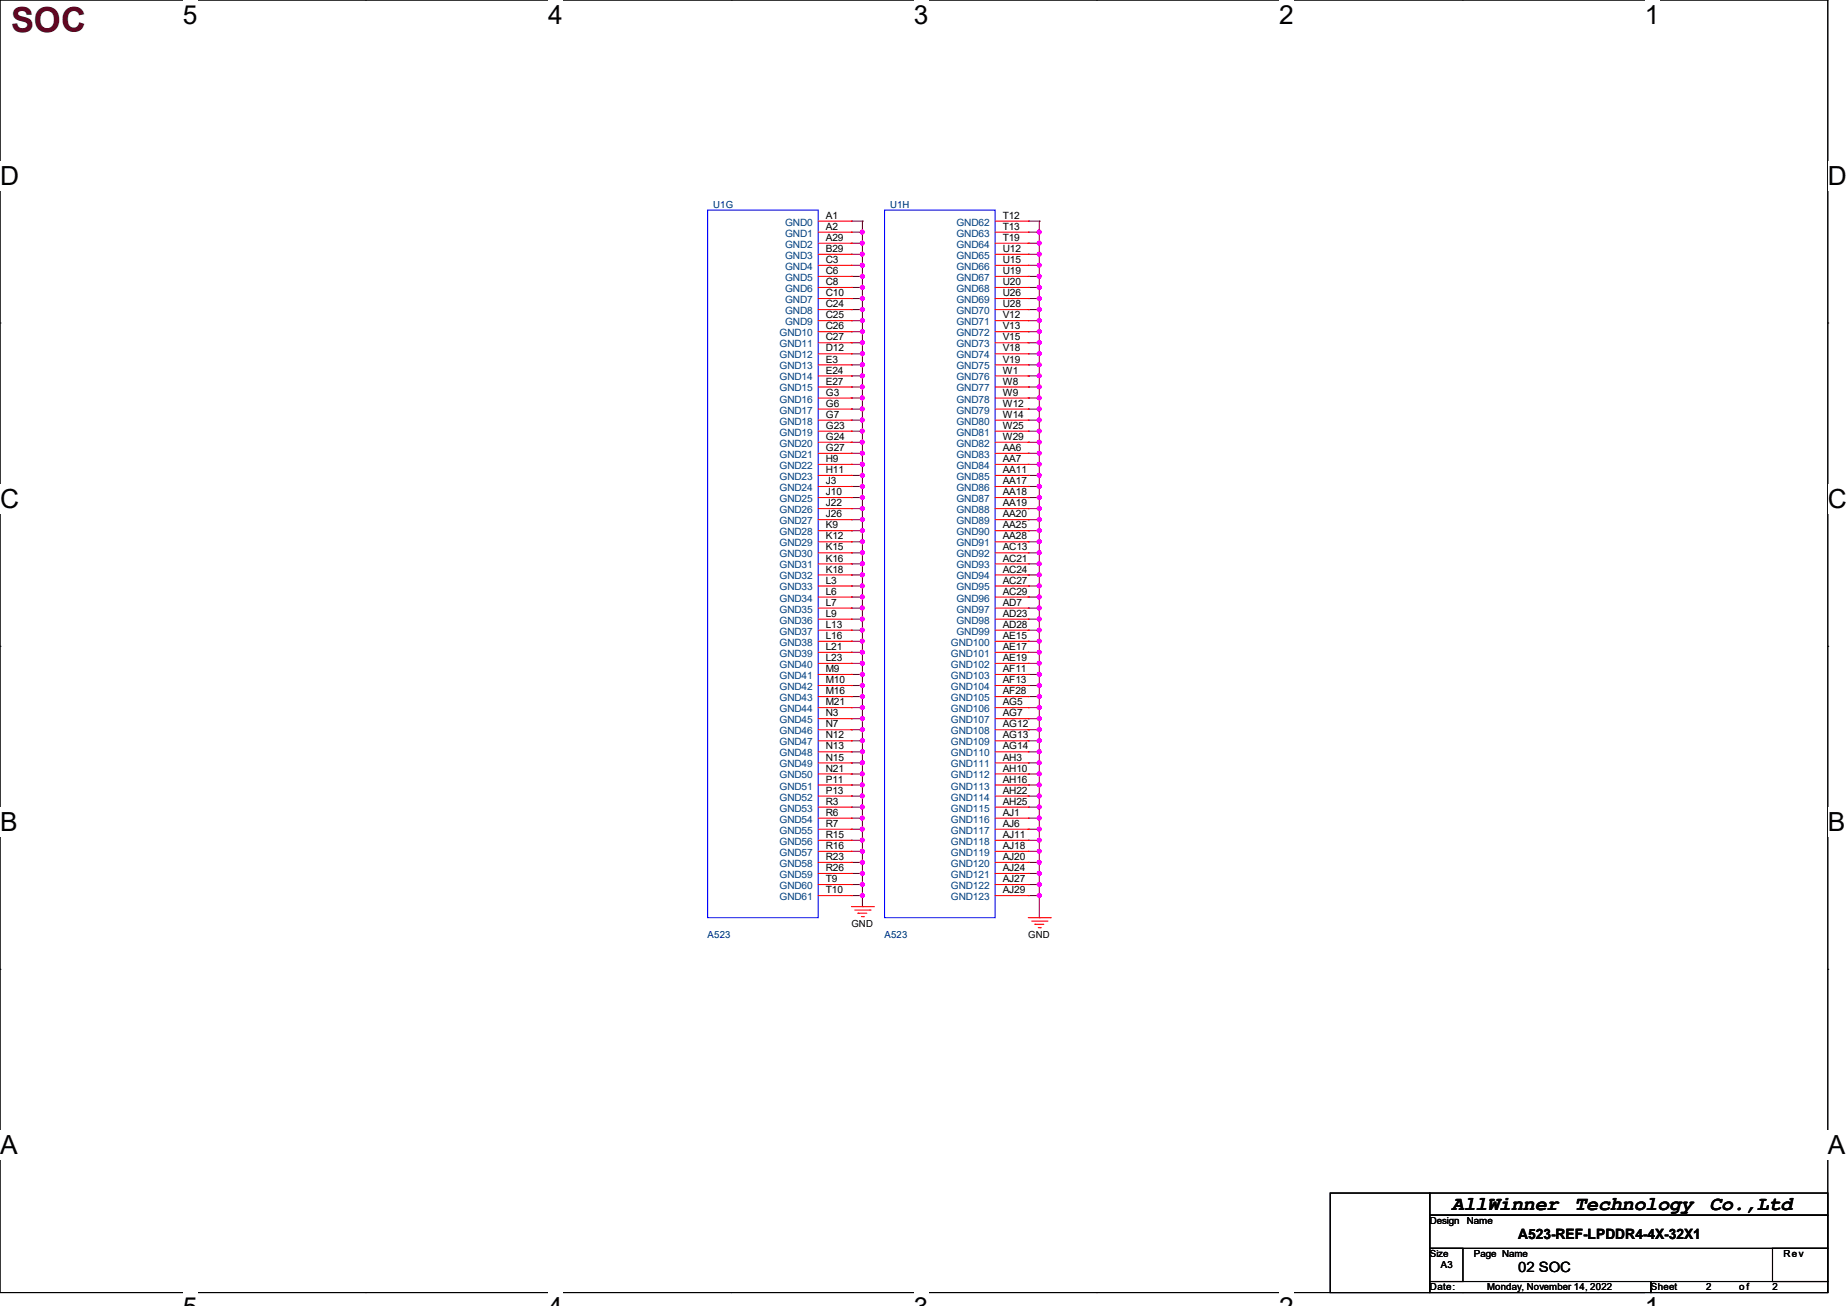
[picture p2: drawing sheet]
<svg xmlns="http://www.w3.org/2000/svg" width="297mm" height="210mm" viewBox="0 0 297 210" stroke-linecap="round" stroke-linejoin="round" font-family="sans-serif">
<path d="M0 0h293.9v207.9h-293.9z" fill="none" stroke="#000" stroke-width=".17"/>
<g fill="#fff">
<path d="M29.4 0h2.3v4.7h-2.3z"/>
<path d="M29.4 207.9h2.3v2.1h-2.3z"/>
</g>
<path d="M58.8 0h.1M58.8 207.9h.1" fill="none" stroke="#000" stroke-width=".17"/>
<g fill="#fff">
<path d="M88.1 0h2.4v4.7h-2.4z"/>
<path d="M88.1 207.9h2.4v2.1h-2.4z"/>
</g>
<path d="M117.6 0h.1M117.6 207.9h.1" fill="none" stroke="#000" stroke-width=".17"/>
<g fill="#fff">
<path d="M146.9 0h2.4v4.7h-2.4z"/>
<path d="M146.9 207.9h2.4v2.1h-2.4z"/>
</g>
<path d="M176.3 0h.1M176.3 207.9h.1" fill="none" stroke="#000" stroke-width=".17"/>
<g fill="#fff">
<path d="M205.7 0h2.4v4.7h-2.4z"/>
<path d="M205.7 207.9h2.4v2.1h-2.4z"/>
</g>
<path d="M235.1 0h.1M235.1 207.9h.1" fill="none" stroke="#000" stroke-width=".17"/>
<g fill="#fff">
<path d="M264.5 0h2.4v4.7h-2.4z"/>
<path d="M264.5 207.9h2.4v2.1h-2.4z"/>
<path d="M0 26h3v4.7h-3z"/>
<path d="M293.9 26h3.1v4.7h-3.1z"/>
<path d="M0 77.9h3v4.7h-3z"/>
<path d="M293.9 77.9h3.1v4.7h-3.1z"/>
</g>
<path d="M0 51.9h.1M293.9 51.9h.1" fill="none" stroke="#000" stroke-width=".17"/>
<g fill="#fff">
<path d="M0 129.9h2.8v4.7h-2.8z"/>
<path d="M293.9 129.9h2.9v4.7h-2.9z"/>
</g>
<path d="M0 103.9h.1M293.9 103.9h.1" fill="none" stroke="#000" stroke-width=".17"/>
<g fill="#fff">
<path d="M0 181.8h2.8v4.8h-2.8z"/>
<path d="M293.8 181.8h3v4.8h-3z"/>
</g>
<path d="M0 155.9h.1M293.9 155.9h.1M213.9 191.9h16v16h-16zM229.9 191.9h64v3.5h-64zM229.9 195.4h64v5.3h-64zM229.9 200.7h5.3v5.4h-5.3zM229.9 206.1h35.6v1.8h-35.6zM265.5 206.1h28.4v1.8h-28.4zM285 200.7h8.9v5.4h-8.9z" fill="none" stroke="#000" stroke-width=".17"/>
<g fill="none" stroke="#800040" stroke-width=".17">
<path d="M136.9 35.6h.1M136.9 37.3h.1M136.9 39.1h.1M136.9 35.6h1.8M136.9 37.3h1.8M136.9 39.1h1.8M138.7 35.6h.1M138.7 37.3h.1M138.7 39.1h.1M138.7 35.6v110.2M165.4 35.6h.1M165.4 39.1h.1"/>
<path d="M165.4 37.3h.1M165.4 35.6h1.7M165.4 37.3h1.7M165.4 39.1h1.7M167.1 37.3h.1M167.1 35.6h.1M167.1 39.1h.1M167.1 35.6v112M136.9 40.9h.1M136.9 44.4h.1M136.9 42.7h.1M136.9 46.2h.1"/>
<path d="M136.9 48h.1M136.9 51.6h.1M136.9 49.8h.1M136.9 56.9h.1M136.9 55.1h.1M136.9 53.3h.1M136.9 58.7h.1M136.9 40.9h1.8M136.9 44.4h1.8M136.9 42.7h1.8M136.9 46.2h1.8M136.9 48h1.8"/>
<path d="M136.9 51.6h1.8M136.9 49.8h1.8M136.9 56.9h1.8M136.9 55.1h1.8M136.9 53.3h1.8M136.9 58.7h1.8M138.7 40.9h.1M138.7 46.2h.1M138.7 44.4h.1M138.7 42.7h.1M138.7 51.6h.1M138.7 49.8h.1"/>
<path d="M138.7 48h.1M138.7 58.7h.1M138.7 56.9h.1M138.7 55.1h.1M138.7 53.3h.1M165.4 42.7h.1M165.4 40.9h.1M165.4 46.2h.1M165.4 44.4h.1M165.4 51.6h.1M165.4 49.8h.1M165.4 48h.1"/>
<path d="M165.4 53.3h.1M165.4 58.7h.1M165.4 56.9h.1M165.4 55.1h.1M165.4 40.9h1.7M165.4 44.4h1.7M165.4 42.7h1.7M165.4 46.2h1.7M165.4 48h1.7M165.4 51.6h1.7M165.4 49.8h1.7M165.4 56.9h1.7"/>
<path d="M165.4 55.1h1.7M165.4 53.3h1.7M165.4 58.7h1.7M167.1 40.9h.1M167.1 44.4h.1M167.1 42.7h.1M167.1 46.2h.1M167.1 51.6h.1M167.1 49.8h.1M167.1 48h.1M167.1 55.1h.1M167.1 53.3h.1"/>
<path d="M167.1 58.7h.1M167.1 56.9h.1M136.9 64h.1M136.9 62.2h.1M136.9 60.5h.1M136.9 67.6h.1M136.9 65.8h.1M136.9 69.3h.1M136.9 76.5h.1M136.9 74.7h.1M136.9 72.9h.1M136.9 71.1h.1"/>
<path d="M136.9 78.2h.1M136.9 64h1.8M136.9 62.2h1.8M136.9 60.5h1.8M136.9 67.6h1.8M136.9 65.8h1.8M136.9 69.3h1.8M136.9 76.5h1.8M136.9 74.7h1.8M136.9 72.9h1.8M136.9 71.1h1.8M136.9 78.2h1.8"/>
<path d="M138.7 64h.1M138.7 65.8h.1M138.7 62.2h.1M138.7 60.5h.1M138.7 67.6h.1M138.7 72.9h.1M138.7 71.1h.1M138.7 69.3h.1M138.7 78.2h.1M138.7 76.5h.1M138.7 74.7h.1M165.4 60.5h.1"/>
<path d="M165.4 64h.1M165.4 62.2h.1M165.4 67.6h.1M165.4 65.8h.1M165.4 72.9h.1M165.4 71.1h.1M165.4 69.3h.1M165.4 78.2h.1M165.4 76.5h.1M165.4 74.7h.1M165.4 64h1.7M165.4 62.2h1.7"/>
<path d="M165.4 60.5h1.7M165.4 67.6h1.7M165.4 65.8h1.7M165.4 69.3h1.7M165.4 76.5h1.7M165.4 74.7h1.7M165.4 72.9h1.7M165.4 71.1h1.7M165.4 78.2h1.7M167.1 64h.1M167.1 65.8h.1M167.1 62.2h.1"/>
<path d="M167.1 60.5h.1M167.1 67.6h.1M167.1 74.7h.1M167.1 72.9h.1M167.1 71.1h.1M167.1 69.3h.1M167.1 78.2h.1M167.1 76.5h.1M136.9 80h.1M136.9 83.6h.1M136.9 81.8h.1M136.9 87.1h.1"/>
<path d="M136.9 85.3h.1M136.9 94.2h.1M136.9 92.5h.1M136.9 90.7h.1M136.9 88.9h.1M136.9 97.8h.1M136.9 96h.1M136.9 99.6h.1M136.9 80h1.8M136.9 83.6h1.8M136.9 81.8h1.8M136.9 87.1h1.8"/>
<path d="M136.9 85.3h1.8M136.9 94.2h1.8M136.9 92.5h1.8M136.9 90.7h1.8M136.9 88.9h1.8M136.9 97.8h1.8M136.9 96h1.8M136.9 99.6h1.8M138.7 80h.1M138.7 81.8h.1M138.7 83.6h.1M138.7 96h.1"/>
<path d="M138.7 97.8h.1M138.7 92.5h.1M138.7 90.7h.1M138.7 88.9h.1M138.7 87.1h.1M138.7 85.3h.1M138.7 99.6h.1M138.7 94.2h.1M165.4 80h.1M165.4 83.6h.1M165.4 81.8h.1M165.4 85.3h.1"/>
<path d="M165.4 92.5h.1M165.4 90.7h.1M165.4 88.9h.1M165.4 87.1h.1M165.4 96h.1M165.4 94.2h.1M165.4 99.6h.1M165.4 97.8h.1M165.4 80h1.7M165.4 83.6h1.7M165.4 81.8h1.7M165.4 87.1h1.7"/>
<path d="M165.4 85.3h1.7M165.4 94.2h1.7M165.4 92.5h1.7M165.4 90.7h1.7M165.4 88.9h1.7M165.4 97.8h1.7M165.4 96h1.7M165.4 99.6h1.7M167.1 80h.1M167.1 81.8h.1M167.1 83.6h.1M167.1 96h.1"/>
<path d="M167.1 97.8h.1M167.1 87.1h.1M167.1 85.3h.1M167.1 94.2h.1M167.1 92.5h.1M167.1 90.7h.1M167.1 88.9h.1M167.1 99.6h.1M136.9 103.1h.1M136.9 101.3h.1M136.9 110.2h.1M136.9 108.5h.1"/>
<path d="M136.9 106.7h.1M136.9 104.9h.1M136.9 113.8h.1M136.9 112h.1M136.9 115.6h.1M136.9 119.1h.1M136.9 117.3h.1M136.9 103.1h1.8M136.9 101.3h1.8M136.9 110.2h1.8M136.9 108.5h1.8M136.9 106.7h1.8"/>
<path d="M136.9 104.9h1.8M136.9 113.8h1.8M136.9 112h1.8M136.9 115.6h1.8M136.9 119.1h1.8M136.9 117.3h1.8M138.7 112h.1M138.7 113.8h.1M138.7 110.2h.1M138.7 108.5h.1M138.7 106.7h.1M138.7 104.9h.1"/>
<path d="M138.7 103.1h.1M138.7 101.3h.1M138.7 115.6h.1M138.7 119.1h.1M138.7 117.3h.1M165.4 104.9h.1M165.4 103.1h.1M165.4 101.3h.1M165.4 112h.1M165.4 110.2h.1M165.4 108.5h.1M165.4 106.7h.1"/>
<path d="M165.4 115.6h.1M165.4 113.8h.1M165.4 117.3h.1M165.4 119.1h.1M165.4 103.1h1.7M165.4 101.3h1.7M165.4 110.2h1.7M165.4 108.5h1.7M165.4 106.7h1.7M165.4 104.9h1.7M165.4 113.8h1.7M165.4 112h1.7"/>
<path d="M165.4 115.6h1.7M165.4 119.1h1.7M165.4 117.3h1.7M167.1 112h.1M167.1 113.8h.1M167.1 106.7h.1M167.1 104.9h.1M167.1 103.1h.1M167.1 101.3h.1M167.1 115.6h.1M167.1 110.2h.1M167.1 108.5h.1"/>
<path d="M167.1 119.1h.1M167.1 117.3h.1M136.9 126.2h.1M136.9 124.5h.1M136.9 122.7h.1M136.9 120.9h.1M136.9 129.8h.1M136.9 128h.1M136.9 131.6h.1M136.9 135.1h.1M136.9 133.3h.1M136.9 136.9h.1"/>
<path d="M136.9 138.7h.1M136.9 138.7h1.8M136.9 136.9h1.8M136.9 126.2h1.8M136.9 124.5h1.8M136.9 122.7h1.8M136.9 120.9h1.8M136.9 129.8h1.8M136.9 128h1.8M136.9 131.6h1.8M136.9 135.1h1.8M136.9 133.3h1.8"/>
<path d="M138.7 135.1h.1M138.7 128h.1M138.7 129.8h.1M138.7 126.2h.1M138.7 124.5h.1M138.7 122.7h.1M138.7 120.9h.1M138.7 131.6h.1M138.7 133.3h.1M138.7 136.9h.1M138.7 138.7h.1M165.4 138.7h.1"/>
<path d="M165.4 136.9h.1M165.4 124.5h.1M165.4 122.7h.1M165.4 120.9h.1M165.4 128h.1M165.4 126.2h.1M165.4 131.6h.1M165.4 129.8h.1M165.4 135.1h.1M165.4 133.3h.1M165.4 138.7h1.7M165.4 136.9h1.7"/>
<path d="M165.4 126.2h1.7M165.4 124.5h1.7M165.4 122.7h1.7M165.4 120.9h1.7M165.4 129.8h1.7M165.4 128h1.7M165.4 131.6h1.7M165.4 135.1h1.7M165.4 133.3h1.7M167.1 138.7h.1M167.1 136.9h.1M167.1 128h.1"/>
<path d="M167.1 129.8h.1M167.1 126.2h.1M167.1 124.5h.1M167.1 122.7h.1M167.1 120.9h.1M167.1 131.6h.1M167.1 135.1h.1M167.1 133.3h.1M136.9 140.5h.1M136.9 142.2h.1M136.9 140.5h1.8M136.9 144h1.8"/>
<path d="M136.9 142.2h1.8M138.7 145.8h.1M138.7 144h.1M138.7 140.5h.1M165.4 140.5h.1M165.4 144h.1M165.4 142.2h.1M165.4 140.5h1.7M165.4 144h1.7M165.4 142.2h1.7M167.1 140.5h.1M167.1 147.6h.1"/>
<path d="M167.1 142.2h.1"/>
</g>
<g fill="#f0f" stroke="#f0f" stroke-width=".17">
<circle cx="167.1" cy="140.4" r=".32"/>
<circle cx="167.1" cy="136.9" r=".32"/>
<circle cx="167.1" cy="138.7" r=".32"/>
<circle cx="138.7" cy="39.1" r=".32"/>
<circle cx="138.7" cy="37.3" r=".32"/>
<circle cx="138.7" cy="40.9" r=".32"/>
<circle cx="138.7" cy="44.4" r=".32"/>
<circle cx="138.7" cy="42.7" r=".32"/>
<circle cx="138.7" cy="46.2" r=".32"/>
<circle cx="138.7" cy="135.1" r=".32"/>
<circle cx="138.7" cy="48" r=".32"/>
<circle cx="138.7" cy="53.3" r=".32"/>
<circle cx="138.7" cy="51.5" r=".32"/>
<circle cx="138.7" cy="49.8" r=".32"/>
<circle cx="138.7" cy="65.8" r=".32"/>
<circle cx="138.7" cy="64" r=".32"/>
<circle cx="138.7" cy="62.2" r=".32"/>
<circle cx="138.7" cy="60.4" r=".32"/>
<circle cx="138.7" cy="58.7" r=".32"/>
<circle cx="138.7" cy="56.9" r=".32"/>
<circle cx="138.7" cy="55.1" r=".32"/>
<circle cx="138.7" cy="69.3" r=".32"/>
<circle cx="138.7" cy="67.5" r=".32"/>
<circle cx="138.7" cy="72.9" r=".32"/>
<circle cx="138.7" cy="81.8" r=".32"/>
<circle cx="138.7" cy="71.1" r=".32"/>
<circle cx="138.7" cy="85.3" r=".32"/>
<circle cx="138.7" cy="83.5" r=".32"/>
<circle cx="138.7" cy="80" r=".32"/>
<circle cx="138.7" cy="78.2" r=".32"/>
<circle cx="138.7" cy="76.4" r=".32"/>
<circle cx="138.7" cy="74.7" r=".32"/>
<circle cx="138.7" cy="94.2" r=".32"/>
<circle cx="138.7" cy="97.8" r=".32"/>
<circle cx="138.7" cy="96" r=".32"/>
<circle cx="138.7" cy="92.4" r=".32"/>
<circle cx="138.7" cy="90.7" r=".32"/>
<circle cx="138.7" cy="88.9" r=".32"/>
<circle cx="138.7" cy="87.1" r=".32"/>
<circle cx="138.7" cy="99.5" r=".32"/>
<circle cx="138.7" cy="101.3" r=".32"/>
<circle cx="138.7" cy="108.4" r=".32"/>
<circle cx="138.7" cy="113.8" r=".32"/>
<circle cx="138.7" cy="112" r=".32"/>
<circle cx="138.7" cy="110.2" r=".32"/>
<circle cx="138.7" cy="106.7" r=".32"/>
<circle cx="138.7" cy="104.9" r=".32"/>
<circle cx="138.7" cy="103.1" r=".32"/>
<circle cx="138.7" cy="117.3" r=".32"/>
<circle cx="138.7" cy="115.5" r=".32"/>
<circle cx="138.7" cy="126.2" r=".32"/>
<circle cx="138.7" cy="122.7" r=".32"/>
<circle cx="138.7" cy="129.8" r=".32"/>
<circle cx="138.7" cy="128" r=".32"/>
<circle cx="138.7" cy="131.6" r=".32"/>
<circle cx="138.7" cy="124.4" r=".32"/>
<circle cx="138.7" cy="120.9" r=".32"/>
<circle cx="138.7" cy="119.1" r=".32"/>
<circle cx="138.7" cy="133.3" r=".32"/>
<circle cx="138.7" cy="138.7" r=".32"/>
<circle cx="138.7" cy="136.9" r=".32"/>
<circle cx="138.7" cy="140.4" r=".32"/>
<circle cx="167.1" cy="39.1" r=".32"/>
<circle cx="167.1" cy="37.3" r=".32"/>
<circle cx="167.1" cy="42.7" r=".32"/>
<circle cx="167.1" cy="40.9" r=".32"/>
<circle cx="167.1" cy="46.2" r=".32"/>
<circle cx="167.1" cy="44.4" r=".32"/>
<circle cx="167.1" cy="49.8" r=".32"/>
<circle cx="167.1" cy="48" r=".32"/>
<circle cx="167.1" cy="53.3" r=".32"/>
<circle cx="167.1" cy="51.5" r=".32"/>
<circle cx="167.1" cy="60.4" r=".32"/>
<circle cx="167.1" cy="65.8" r=".32"/>
<circle cx="167.1" cy="64" r=".32"/>
<circle cx="167.1" cy="62.2" r=".32"/>
<circle cx="167.1" cy="55.1" r=".32"/>
<circle cx="167.1" cy="67.5" r=".32"/>
<circle cx="167.1" cy="58.7" r=".32"/>
<circle cx="167.1" cy="56.9" r=".32"/>
<circle cx="167.1" cy="72.9" r=".32"/>
<circle cx="167.1" cy="71.1" r=".32"/>
<circle cx="167.1" cy="69.3" r=".32"/>
<circle cx="167.1" cy="80" r=".32"/>
<circle cx="167.1" cy="74.7" r=".32"/>
<circle cx="167.1" cy="83.5" r=".32"/>
<circle cx="167.1" cy="81.8" r=".32"/>
<circle cx="167.1" cy="78.2" r=".32"/>
<circle cx="167.1" cy="76.4" r=".32"/>
<circle cx="167.1" cy="88.9" r=".32"/>
<circle cx="167.1" cy="97.8" r=".32"/>
<circle cx="167.1" cy="96" r=".32"/>
<circle cx="167.1" cy="87.1" r=".32"/>
<circle cx="167.1" cy="85.3" r=".32"/>
<circle cx="167.1" cy="99.5" r=".32"/>
<circle cx="138.7" cy="142.2" r=".32"/>
<circle cx="138.7" cy="144" r=".32"/>
<circle cx="167.1" cy="94.2" r=".32"/>
<circle cx="167.1" cy="92.4" r=".32"/>
<circle cx="167.1" cy="90.7" r=".32"/>
<circle cx="167.1" cy="110.2" r=".32"/>
<circle cx="167.1" cy="113.8" r=".32"/>
<circle cx="167.1" cy="106.7" r=".32"/>
<circle cx="167.1" cy="104.9" r=".32"/>
<circle cx="167.1" cy="103.1" r=".32"/>
<circle cx="167.1" cy="101.3" r=".32"/>
<circle cx="167.1" cy="117.3" r=".32"/>
<circle cx="167.1" cy="115.5" r=".32"/>
<circle cx="167.1" cy="112" r=".32"/>
<circle cx="167.1" cy="108.4" r=".32"/>
<circle cx="167.1" cy="120.9" r=".32"/>
<circle cx="167.1" cy="129.8" r=".32"/>
<circle cx="167.1" cy="128" r=".32"/>
<circle cx="167.1" cy="119.1" r=".32"/>
<circle cx="167.1" cy="131.6" r=".32"/>
<circle cx="167.1" cy="126.2" r=".32"/>
<circle cx="167.1" cy="124.4" r=".32"/>
<circle cx="167.1" cy="122.7" r=".32"/>
<circle cx="167.1" cy="135.1" r=".32"/>
<circle cx="167.1" cy="133.3" r=".32"/>
<circle cx="167.1" cy="144" r=".32"/>
<circle cx="167.1" cy="142.2" r=".32"/>
</g>
<g fill="none" stroke="#f00" stroke-width=".17">
<path d="M131.6 35.6h5.3M131.6 37.3h5.3M131.6 39.1h5.3M136.9 35.6h.1M136.9 37.3h.1M136.9 39.1h.1M160 35.6h5.4M160 37.3h5.4M160 39.1h5.4M165.4 35.6h.1M165.4 37.3h.1M165.4 39.1h.1"/>
<path d="M131.6 40.9h5.3M131.6 42.7h5.3M131.6 44.4h5.3M131.6 46.2h5.3M131.6 48h5.3M131.6 49.8h5.3M131.6 51.6h5.3M131.6 53.3h5.3M131.6 55.1h5.3M131.6 56.9h5.3M131.6 58.7h5.3M136.9 40.9h.1"/>
<path d="M136.9 42.7h.1M136.9 44.4h.1M136.9 46.2h.1M136.9 48h.1M136.9 49.8h.1M136.9 51.6h.1M136.9 53.3h.1M136.9 55.1h.1M136.9 56.9h.1M136.9 58.7h.1M160 40.9h5.4M160 42.7h5.4"/>
<path d="M160 44.4h5.4M160 46.2h5.4M160 48h5.4M160 49.8h5.4M160 51.6h5.4M160 53.3h5.4M160 55.1h5.4M160 56.9h5.4M160 58.7h5.4M165.4 40.9h.1M165.4 42.7h.1M165.4 44.4h.1"/>
<path d="M165.4 46.2h.1M165.4 48h.1M165.4 49.8h.1M165.4 51.6h.1M165.4 53.3h.1M165.4 55.1h.1M165.4 56.9h.1M165.4 58.7h.1M131.6 60.5h5.3M131.6 62.2h5.3M131.6 64h5.3M131.6 65.8h5.3"/>
<path d="M131.6 67.6h5.3M131.6 69.3h5.3M131.6 71.1h5.3M131.6 72.9h5.3M131.6 74.7h5.3M131.6 76.5h5.3M131.6 78.2h5.3M136.9 60.5h.1M136.9 62.2h.1M136.9 64h.1M136.9 65.8h.1M136.9 67.6h.1"/>
<path d="M136.9 69.3h.1M136.9 71.1h.1M136.9 72.9h.1M136.9 74.7h.1M136.9 76.5h.1M136.9 78.2h.1M160 60.5h5.4M160 62.2h5.4M160 64h5.4M160 65.8h5.4M160 67.6h5.4M160 69.3h5.4"/>
<path d="M160 71.1h5.4M160 72.9h5.4M160 74.7h5.4M160 76.5h5.4M160 78.2h5.4M165.4 60.5h.1M165.4 62.2h.1M165.4 64h.1M165.4 65.8h.1M165.4 67.6h.1M165.4 69.3h.1M165.4 71.1h.1"/>
<path d="M165.4 72.9h.1M165.4 74.7h.1M165.4 76.5h.1M165.4 78.2h.1M131.6 80h5.3M131.6 81.8h5.3M131.6 83.6h5.3M131.6 85.3h5.3M131.6 87.1h5.3M131.6 88.9h5.3M131.6 90.7h5.3M131.6 92.5h5.3"/>
<path d="M131.6 94.2h5.3M131.6 96h5.3M131.6 97.8h5.3M131.6 99.6h5.3M136.9 80h.1M136.9 81.8h.1M136.9 83.6h.1M136.9 85.3h.1M136.9 87.1h.1M136.9 88.9h.1M136.9 90.7h.1M136.9 92.5h.1"/>
<path d="M136.9 94.2h.1M136.9 96h.1M136.9 97.8h.1M136.9 99.6h.1M160 80h5.4M160 81.8h5.4M160 83.6h5.4M160 85.3h5.4M160 87.1h5.4M160 88.9h5.4M160 90.7h5.4M160 92.5h5.4"/>
<path d="M160 94.2h5.4M160 96h5.4M160 97.8h5.4M160 99.6h5.4M165.4 80h.1M165.4 81.8h.1M165.4 83.6h.1M165.4 85.3h.1M165.4 87.1h.1M165.4 88.9h.1M165.4 90.7h.1M165.4 92.5h.1"/>
<path d="M165.4 94.2h.1M165.4 96h.1M165.4 97.8h.1M165.4 99.6h.1M131.6 101.3h5.3M131.6 103.1h5.3M131.6 104.9h5.3M131.6 106.7h5.3M131.6 108.5h5.3M131.6 110.2h5.3M131.6 112h5.3M131.6 113.8h5.3"/>
<path d="M131.6 115.6h5.3M131.6 117.3h5.3M131.6 119.1h5.3M136.9 101.3h.1M136.9 103.1h.1M136.9 104.9h.1M136.9 106.7h.1M136.9 108.5h.1M136.9 110.2h.1M136.9 112h.1M136.9 113.8h.1M136.9 115.6h.1"/>
<path d="M136.9 117.3h.1M136.9 119.1h.1M160 101.3h5.4M160 103.1h5.4M160 104.9h5.4M160 106.7h5.4M160 108.5h5.4M160 110.2h5.4M160 112h5.4M160 113.8h5.4M160 115.6h5.4M160 117.3h5.4"/>
<path d="M160 119.1h5.4M165.4 101.3h.1M165.4 103.1h.1M165.4 104.9h.1M165.4 106.7h.1M165.4 108.5h.1M165.4 110.2h.1M165.4 112h.1M165.4 113.8h.1M165.4 115.6h.1M165.4 117.3h.1M165.4 119.1h.1"/>
<path d="M131.6 120.9h5.3M131.6 122.7h5.3M131.6 124.5h5.3M131.6 126.2h5.3M131.6 128h5.3M131.6 129.8h5.3M131.6 131.6h5.3M131.6 133.3h5.3M131.6 135.1h5.3M131.6 136.9h5.3M131.6 138.7h5.3M136.9 120.9h.1"/>
<path d="M136.9 122.7h.1M136.9 124.5h.1M136.9 126.2h.1M136.9 128h.1M136.9 129.8h.1M136.9 131.6h.1M136.9 133.3h.1M136.9 135.1h.1M136.9 136.9h.1M136.9 138.7h.1M160 120.9h5.4M160 122.7h5.4"/>
<path d="M160 124.5h5.4M160 126.2h5.4M160 128h5.4M160 129.8h5.4M160 131.6h5.4M160 133.3h5.4M160 135.1h5.4M160 136.9h5.4M160 138.7h5.4M165.4 120.9h.1M165.4 122.7h.1M165.4 124.5h.1"/>
<path d="M165.4 126.2h.1M165.4 128h.1M165.4 129.8h.1M165.4 131.6h.1M165.4 133.3h.1M165.4 135.1h.1M165.4 136.9h.1M165.4 138.7h.1M131.6 140.5h5.3M131.6 142.2h5.3M131.6 144h5.3M136.9 140.5h.1"/>
<path d="M136.9 142.2h.1M136.9 144h.1M136.9 145.8h3.6M137.5 146.3h2.4M138 146.9h.1M138 146.9h1.4M138.5 147.4h.4M138.9 147.4h.1M139.9 146.3h.1M140.5 145.8h.1M160 140.5h5.4M160 142.2h5.4"/>
<path d="M160 144h5.4M165.4 140.5h.1M165.4 142.2h.1M165.4 144h.1M165.4 147.6h3.5M165.9 148.1h2.5M166.4 148.6h.1M166.4 148.6h1.5M167 149.2h.3M167.3 149.2h.1M168.4 148.1h.1M168.9 147.6h.1"/>
</g>
<path d="M113.8 33.8h17.8v113.8h-17.8zM142.2 33.8h17.8v113.8h-17.8z" fill="none" stroke="#00f" stroke-width=".17"/>
<text font-size="5.5" fill="#400000" x="1.8" y="5.1">SOC</text>
<g font-size="4.2">
<text x="29.4" y="3.8">5</text>
<text x="88.1" y="3.8">4</text>
<text x="146.9" y="3.8">3</text>
<text x="205.7" y="3.8">2</text>
<text x="264.5" y="3.8">1</text>
<text x="0" y="29.8">D</text>
<text x="293.9" y="29.8">D</text>
<text x="0" y="81.7">C</text>
<text x="293.9" y="81.7">C</text>
<text x="0" y="133.7">B</text>
<text x="293.9" y="133.7">B</text>
<text x="0" y="185.6">A</text>
<text x="293.9" y="185.6">A</text>
</g>
<g font-size="3.2">
<text x="233.5" y="194.5">AllWinner</text>
<text x="253.2" y="194.5">Technology</text>
<text x="274.9" y="194.5">Co.,Ltd</text>
</g>
<g font-size="2.3">
<text x="244.1" y="199.3">A523-REF-LPDDR4-4X-32X1</text>
<text x="244.1" y="204.6">02 SOC</text>
</g>
<g font-size="1.6" fill="#000080">
<text x="114.7" y="33.4">U1G</text>
<text x="143.1" y="33.4">U1H</text>
<text x="113.8" y="150.8">A523</text>
<text x="142.2" y="150.8">A523</text>
</g>
<g font-size="1.6">
<text x="132.8" y="35.2">A1</text>
<text x="161.2" y="35.2">T12</text>
<text x="132.8" y="37">A2</text>
<text x="132.8" y="38.7">A29</text>
<text x="132.8" y="40.5">B29</text>
<text x="161.2" y="37">T13</text>
<text x="161.2" y="38.7">T19</text>
<text x="161.2" y="40.5">U12</text>
<text x="132.8" y="42.3">C3</text>
<text x="132.8" y="44.1">C6</text>
<text x="132.8" y="45.8">C8</text>
<text x="132.8" y="47.6">C10</text>
<text x="161.2" y="42.3">U15</text>
<text x="161.2" y="44.1">U19</text>
<text x="161.2" y="45.8">U20</text>
<text x="161.2" y="47.6">U26</text>
<text x="132.8" y="49.4">C24</text>
<text x="132.8" y="51.2">C25</text>
<text x="132.8" y="53">C26</text>
<text x="161.2" y="49.4">U28</text>
<text x="161.2" y="51.2">V12</text>
<text x="161.2" y="53">V13</text>
<text x="132.8" y="54.7">C27</text>
<text x="132.8" y="56.5">D12</text>
<text x="132.8" y="58.3">E3</text>
<text x="161.2" y="54.7">V15</text>
<text x="161.2" y="56.5">V18</text>
<text x="161.2" y="58.3">V19</text>
<text x="132.8" y="60.1">E24</text>
<text x="132.8" y="61.8">E27</text>
<text x="132.8" y="63.6">G3</text>
<text x="132.8" y="65.4">G6</text>
<text x="161.2" y="60.1">W1</text>
<text x="161.2" y="61.8">W8</text>
<text x="161.2" y="63.6">W9</text>
<text x="161.2" y="65.4">W12</text>
<text x="132.8" y="67.2">G7</text>
<text x="132.8" y="69">G23</text>
<text x="132.8" y="70.7">G24</text>
<text x="161.2" y="67.2">W14</text>
<text x="161.2" y="69">W25</text>
<text x="161.2" y="70.7">W29</text>
<text x="132.8" y="72.5">G27</text>
<text x="132.8" y="74.3">H9</text>
<text x="132.8" y="76.1">H11</text>
<text x="132.8" y="77.9">J3</text>
<text x="161.2" y="72.5">AA6</text>
<text x="161.2" y="74.3">AA7</text>
<text x="161.2" y="76.1">AA11</text>
<text x="161.2" y="77.9">AA17</text>
<text x="132.8" y="79.6">J10</text>
<text x="132.8" y="81.4">J22</text>
<text x="132.8" y="83.2">J26</text>
<text x="161.2" y="79.6">AA18</text>
<text x="161.2" y="81.4">AA19</text>
<text x="161.2" y="83.2">AA20</text>
<text x="132.8" y="85">K9</text>
<text x="132.8" y="86.7">K12</text>
<text x="132.8" y="88.5">K15</text>
<text x="161.2" y="85">AA25</text>
<text x="161.2" y="86.7">AA28</text>
<text x="161.2" y="88.5">AC13</text>
<text x="132.8" y="90.3">K16</text>
<text x="132.8" y="92.1">K18</text>
<text x="132.8" y="93.9">L3</text>
<text x="132.8" y="95.6">L6</text>
<text x="161.2" y="90.3">AC21</text>
<text x="161.2" y="92.1">AC24</text>
<text x="161.2" y="93.9">AC27</text>
<text x="161.2" y="95.6">AC29</text>
<text x="132.8" y="97.4">L7</text>
<text x="132.8" y="99.2">L9</text>
<text x="132.8" y="101">L13</text>
<text x="161.2" y="97.4">AD7</text>
<text x="161.2" y="99.2">AD23</text>
<text x="161.2" y="101">AD28</text>
<text x="132.8" y="102.7">L16</text>
<text x="132.8" y="104.5">L21</text>
<text x="132.8" y="106.3">L23</text>
<text x="161.2" y="102.7">AE15</text>
<text x="161.2" y="104.5">AE17</text>
<text x="161.2" y="106.3">AE19</text>
<text x="132.8" y="108.1">M9</text>
<text x="132.8" y="109.9">M10</text>
<text x="132.8" y="111.6">M16</text>
<text x="132.8" y="113.4">M21</text>
<text x="161.2" y="108.1">AF11</text>
<text x="161.2" y="109.9">AF13</text>
<text x="161.2" y="111.6">AF28</text>
<text x="161.2" y="113.4">AG5</text>
<text x="132.8" y="115.2">N3</text>
<text x="132.8" y="117">N7</text>
<text x="132.8" y="118.7">N12</text>
<text x="161.2" y="115.2">AG7</text>
<text x="161.2" y="117">AG12</text>
<text x="161.2" y="118.7">AG13</text>
<text x="132.8" y="120.5">N13</text>
<text x="132.8" y="122.3">N15</text>
<text x="132.8" y="124.1">N21</text>
<text x="132.8" y="125.9">P11</text>
<text x="161.2" y="120.5">AG14</text>
<text x="161.2" y="122.3">AH3</text>
<text x="161.2" y="124.1">AH10</text>
<text x="161.2" y="125.9">AH16</text>
<text x="132.8" y="127.6">P13</text>
<text x="132.8" y="129.4">R3</text>
<text x="132.8" y="131.2">R6</text>
<text x="161.2" y="127.6">AH22</text>
<text x="161.2" y="129.4">AH25</text>
<text x="161.2" y="131.2">AJ1</text>
<text x="132.8" y="133">R7</text>
<text x="132.8" y="134.7">R15</text>
<text x="132.8" y="136.5">R16</text>
<text x="161.2" y="133">AJ6</text>
<text x="161.2" y="134.7">AJ11</text>
<text x="161.2" y="136.5">AJ18</text>
<text x="132.8" y="138.3">R23</text>
<text x="132.8" y="140.1">R26</text>
<text x="132.8" y="141.9">T9</text>
<text x="132.8" y="143.6">T10</text>
<text x="161.2" y="138.3">AJ20</text>
<text x="161.2" y="140.1">AJ24</text>
<text x="161.2" y="141.9">AJ27</text>
<text x="161.2" y="143.6">AJ29</text>
<text x="136.9" y="149">GND</text>
<text x="165.4" y="150.8">GND</text>
<text x="229.9" y="196.8">Design</text>
<text x="235.9" y="196.8">Name</text>
<text x="229.9" y="202.2">Size</text>
<text x="231.7" y="204">A3</text>
<text x="237" y="202.2">Page Name</text>
<text x="286.8" y="202.2">Rev</text>
<text x="229.9" y="207.5">Date:</text>
<text x="239.1" y="207.5">Monday, November 14, 2022</text>
<text x="265.5" y="207.5">Sheet</text>
<text x="274.4" y="207.5">2</text>
<text x="279.7" y="207.5">o f</text>
<text x="285" y="207.5">2</text>
</g>
<g font-size="1.6" fill="#004080">
<text x="126.2" y="36.3">GND0</text>
<text x="126.2" y="38.1">GND1</text>
<text x="126.2" y="39.8">GND2</text>
<text x="126.2" y="41.6">GND3</text>
<text x="153.8" y="36.3">GND62</text>
<text x="153.8" y="38.1">GND63</text>
<text x="153.8" y="39.8">GND64</text>
<text x="153.8" y="41.6">GND65</text>
<text x="126.2" y="43.4">GND4</text>
<text x="126.2" y="45.2">GND5</text>
<text x="126.2" y="46.9">GND6</text>
<text x="153.8" y="43.4">GND66</text>
<text x="153.8" y="45.2">GND67</text>
<text x="153.8" y="46.9">GND68</text>
<text x="126.2" y="48.7">GND7</text>
<text x="126.2" y="50.5">GND8</text>
<text x="126.2" y="52.3">GND9</text>
<text x="153.8" y="48.7">GND69</text>
<text x="153.8" y="50.5">GND70</text>
<text x="153.8" y="52.3">GND71</text>
<text x="125.3" y="54.1">GND10</text>
<text x="125.3" y="55.8">GND11</text>
<text x="125.3" y="57.6">GND12</text>
<text x="125.3" y="59.4">GND13</text>
<text x="153.8" y="54.1">GND72</text>
<text x="153.8" y="55.8">GND73</text>
<text x="153.8" y="57.6">GND74</text>
<text x="153.8" y="59.4">GND75</text>
<text x="125.3" y="61.2">GND14</text>
<text x="125.3" y="63">GND15</text>
<text x="125.3" y="64.7">GND16</text>
<text x="153.8" y="61.2">GND76</text>
<text x="153.8" y="63">GND77</text>
<text x="153.8" y="64.7">GND78</text>
<text x="125.3" y="66.5">GND17</text>
<text x="125.3" y="68.3">GND18</text>
<text x="125.3" y="70.1">GND19</text>
<text x="125.3" y="71.8">GND20</text>
<text x="153.8" y="66.5">GND79</text>
<text x="153.8" y="68.3">GND80</text>
<text x="153.8" y="70.1">GND81</text>
<text x="153.8" y="71.8">GND82</text>
<text x="125.3" y="73.6">GND21</text>
<text x="125.3" y="75.4">GND22</text>
<text x="125.3" y="77.2">GND23</text>
<text x="153.8" y="73.6">GND83</text>
<text x="153.8" y="75.4">GND84</text>
<text x="153.8" y="77.2">GND85</text>
<text x="125.3" y="79">GND24</text>
<text x="125.3" y="80.7">GND25</text>
<text x="125.3" y="82.5">GND26</text>
<text x="153.8" y="79">GND86</text>
<text x="153.8" y="80.7">GND87</text>
<text x="153.8" y="82.5">GND88</text>
<text x="125.3" y="84.3">GND27</text>
<text x="125.3" y="86.1">GND28</text>
<text x="125.3" y="87.8">GND29</text>
<text x="125.3" y="89.6">GND30</text>
<text x="153.8" y="84.3">GND89</text>
<text x="153.8" y="86.1">GND90</text>
<text x="153.8" y="87.8">GND91</text>
<text x="153.8" y="89.6">GND92</text>
<text x="125.3" y="91.4">GND31</text>
<text x="125.3" y="93.2">GND32</text>
<text x="125.3" y="95">GND33</text>
<text x="153.8" y="91.4">GND93</text>
<text x="153.8" y="93.2">GND94</text>
<text x="153.8" y="95">GND95</text>
<text x="125.3" y="96.7">GND34</text>
<text x="125.3" y="98.5">GND35</text>
<text x="125.3" y="100.3">GND36</text>
<text x="153.8" y="96.7">GND96</text>
<text x="153.8" y="98.5">GND97</text>
<text x="153.8" y="100.3">GND98</text>
<text x="125.3" y="102.1">GND37</text>
<text x="125.3" y="103.8">GND38</text>
<text x="125.3" y="105.6">GND39</text>
<text x="125.3" y="107.4">GND40</text>
<text x="152.9" y="103.8">GND100</text>
<text x="152.9" y="105.6">GND101</text>
<text x="152.9" y="107.4">GND102</text>
<text x="153.8" y="102.1">GND99</text>
<text x="125.3" y="109.2">GND41</text>
<text x="125.3" y="111">GND42</text>
<text x="125.3" y="112.7">GND43</text>
<text x="152.9" y="109.2">GND103</text>
<text x="152.9" y="111">GND104</text>
<text x="152.9" y="112.7">GND105</text>
<text x="125.3" y="114.5">GND44</text>
<text x="125.3" y="116.3">GND45</text>
<text x="125.3" y="118.1">GND46</text>
<text x="125.3" y="119.8">GND47</text>
<text x="152.9" y="114.5">GND106</text>
<text x="152.9" y="116.3">GND107</text>
<text x="152.9" y="118.1">GND108</text>
<text x="152.9" y="119.8">GND109</text>
<text x="125.3" y="121.6">GND48</text>
<text x="125.3" y="123.4">GND49</text>
<text x="125.3" y="125.2">GND50</text>
<text x="152.9" y="121.6">GND110</text>
<text x="152.9" y="123.4">GND111</text>
<text x="152.9" y="125.2">GND112</text>
<text x="125.3" y="127">GND51</text>
<text x="125.3" y="128.7">GND52</text>
<text x="125.3" y="130.5">GND53</text>
<text x="152.9" y="127">GND113</text>
<text x="152.9" y="128.7">GND114</text>
<text x="152.9" y="130.5">GND115</text>
<text x="125.3" y="132.3">GND54</text>
<text x="125.3" y="134.1">GND55</text>
<text x="125.3" y="135.8">GND56</text>
<text x="125.3" y="137.6">GND57</text>
<text x="152.9" y="132.3">GND116</text>
<text x="152.9" y="134.1">GND117</text>
<text x="152.9" y="135.8">GND118</text>
<text x="152.9" y="137.6">GND119</text>
<text x="125.3" y="139.4">GND58</text>
<text x="125.3" y="141.2">GND59</text>
<text x="125.3" y="143">GND60</text>
<text x="152.9" y="139.4">GND120</text>
<text x="152.9" y="141.2">GND121</text>
<text x="152.9" y="143">GND122</text>
<text x="125.3" y="144.7">GND61</text>
<text x="152.9" y="144.7">GND123</text>
</g>
</svg>
